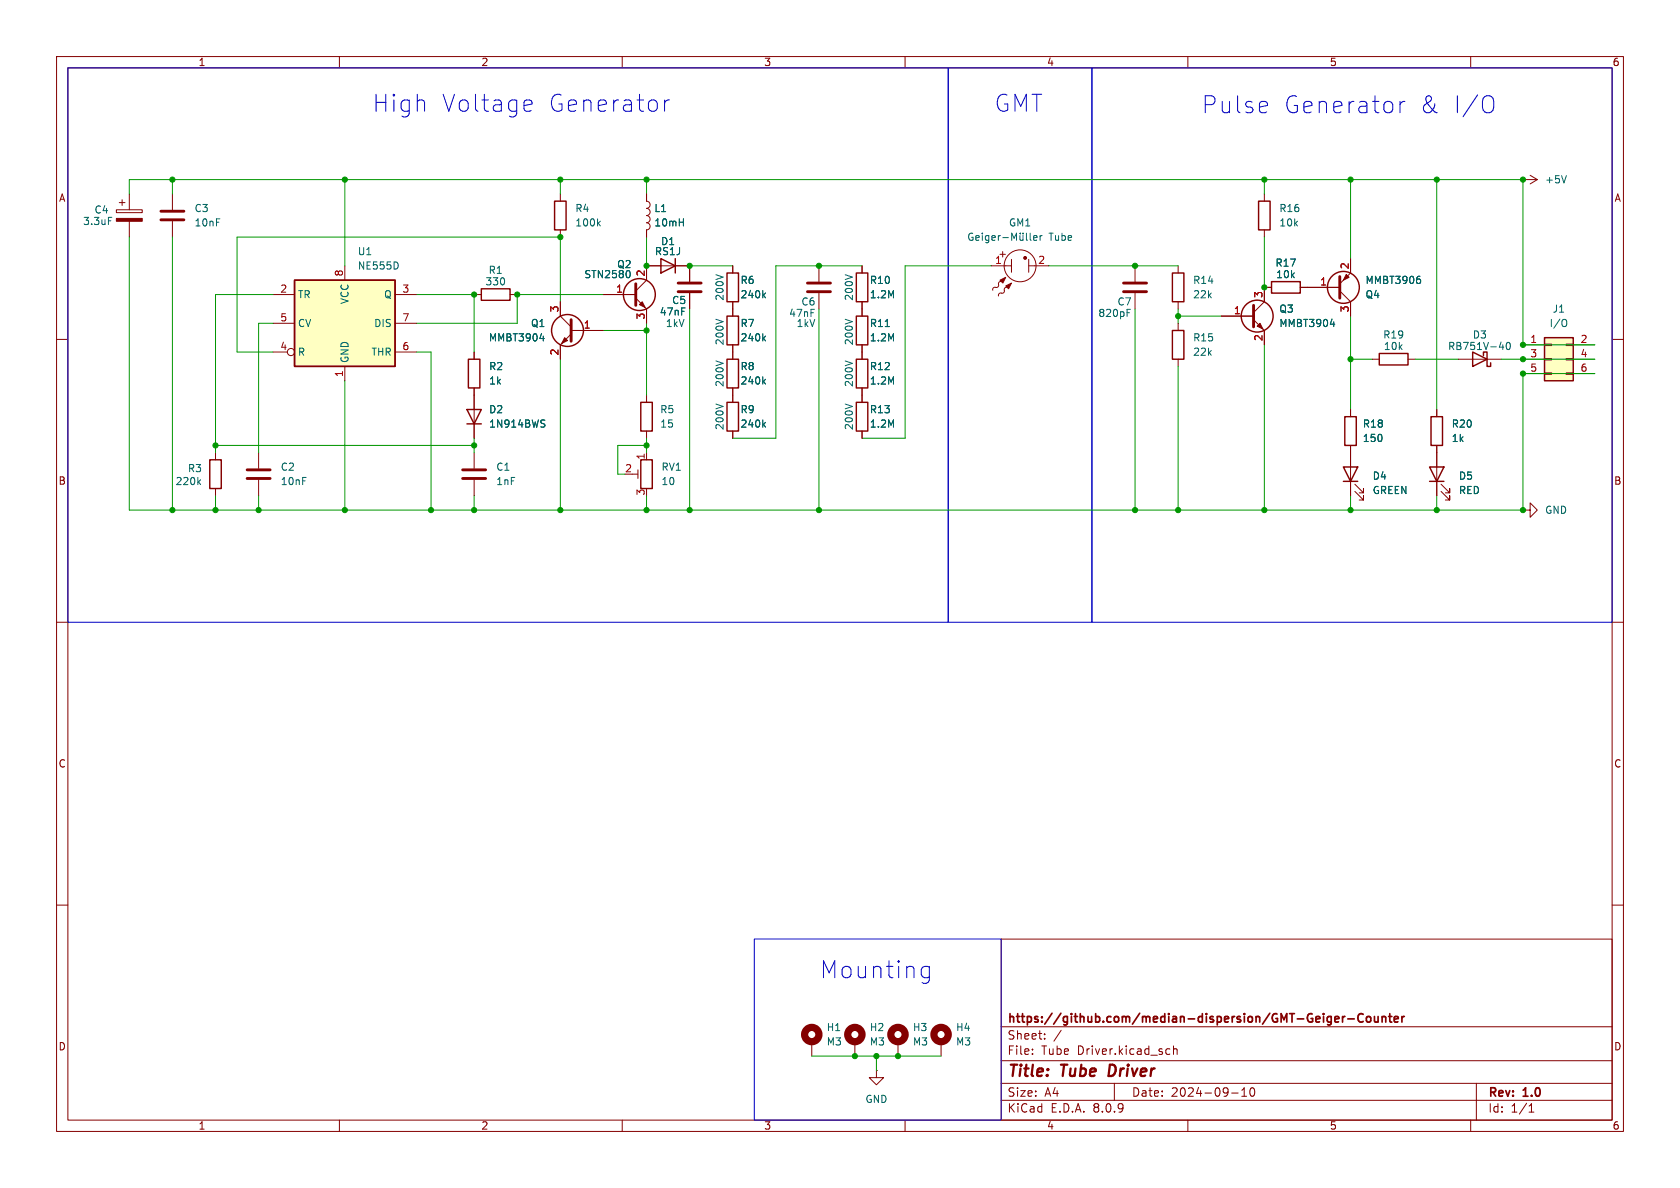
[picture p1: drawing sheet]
<svg xmlns="http://www.w3.org/2000/svg" width="297mm" height="210mm" viewBox="0 0 297 210" stroke-linecap="round" stroke-linejoin="round" font-family="sans-serif">
<g fill="none" stroke="#840000" stroke-width=".18">
<path d="M10 10h277v190h-277zM12 12h273v186h-273zM60 10v2M110 10v2M160 10v2M210 10v2M260 10v2M20.6 37.1h4.5v.5h-4.5zM21.1 35.8h1M21.6 35.3v1M22.9 34.3v2.8M22.9 39.1v2.8"/>
<path d="M99.1 34.3v1.3M83.8 52.1h1.3M90.2 52.1h1.2M99.1 40.6v1.3M99.1 53.3v2.6l1.9 1.9M101 59.1l-1.9 1.9v2.5M101 58.4h5.7M106.7 52.1h5.7M112.4 52.7l1.9 1.9v2.6M121.9 47h-7.6v2.5l-1.9 1.9M129.5 47v1.3M129.5 53.3v2.6"/>
<path d="M144.8 47v2.8M144.8 51.8v2.8M152.4 54.6v1.3M175.3 47h3.5M177 49.8l-.4 .1-.1 .6-.1 .2-.8 .2-.1 .4M178.1 50.8l-.5 .2-.1 .7-.8 .2-.2 .4M178.8 45.8v2.3M181.9 47h3.5M181.9 45.8v2.3M10 60h2M83.8 69.9v7.6M129.5 61v2.5"/>
<path d="M129.5 68.6v2.5M129.5 76.2v1.3M152.4 61v2.5M152.4 68.6v2.5M152.4 76.2v1.3M285 60h2M83.8 80v2.8M83.8 84.8v2.8M111.8 83.8h1M112.8 83.1v1.5M114.3 80v1.3M10 110h2"/>
<path d="M285 110h2M10 160h2M177 166h108v32h-108zM285 160h2M60 198v2M110 198v2M160 198v2M177 194.5h108M177 191.5h108M177 187.5h108M177 181.5h108M182.5 186.3v.1"/>
<path d="M182.5 185.5v.1M184.7 183.6v.1M184.7 182.8v.1M187.6 182.1l-1.3 2M197 191.5v3M206.4 185.4l.4 .1M206.8 186.3l-.4 .1M207.5 185.5l.2-.1 .3 .1 .1 .9M207.5 184.9v1.5M210 198v2M217.7 193.2h1.2M219.5 193.8h.9"/>
<path d="M219.5 192.7l.5-.4v1.5M221.1 192.4l.2-.1a.81 .81 0 0 1 .6 .6 .81 .81 0 0 1-.3 .8l-.1 .1a.81 .81 0 0 1-.4-1.4zM260 198v2M261 191.5v6.5M270.3 196.6h.9M270.3 195.5l.4-.4v1.5"/>
<circle cx="180.3" cy="47" r="2.82"/>
</g>
<path d="M196.2 188.2l-.2 2h.4" fill="none" stroke="#840000" stroke-width=".4"/>
<g fill="none" stroke="#840000" stroke-width=".3">
<path d="M237.3 179.7v1M237.8 179.7l-.3 .1-.2 .2M241 179.3a.6 .6 0 0 0-.8 0 .6 .6 0 0 0-.1 .7 .56 .56 0 0 0 .2 .6 .56 .56 0 0 0 .7-.1M241.7 179.8l.4-.1 .2 .3v.4l-.2 .3-.4-.1-.1-.2v-.4zM243 179.7l.1 .9 .3 .1 .2-.2M243.6 179.7v1M244.3 179.8l.3-.1 .3 .1 .1 .9M244.3 179.7v1M245.5 179.7h.6M245.7 179.2v1.3l.4 .2M247.8 179.7v1M248.3 179.7l-.3 .1-.2 .2"/>
<path d="M238.3 180.1h1.1M246.5 180.2l.7-.2-.1-.2-.4-.1-.2 .2 .1 .7h.5"/>
</g>
<g fill="none" stroke="#840000" stroke-width=".25">
<path d="M98 35.6h2.1v5h-2.1zM85.1 51.1h5.1v2h-5.1zM116.8 45.7l2.6 1.3-2.6 1.3zM119.4 45.7v2.6M128.5 48.3h2.1v5h-2.1zM128.5 55.9h2.1v5.1h-2.1zM151.4 55.9h2v5.1h-2zM82.5 72.4h2.6l-1.3 2.5zM82.5 74.9h2.6M128.5 63.5h2.1v5.1h-2.1zM128.5 71.1h2.1v5.1h-2.1zM151.4 71.1h2v5.1h-2z"/>
<path d="M151.4 63.5h2v5.1h-2zM113.3 81.3h2v5.1h-2z"/>
<circle cx="100.3" cy="58.4" r="2.82"/>
<circle cx="113" cy="52.1" r="2.82"/>
</g>
<g fill="none" stroke="#006464" stroke-width=".18">
<path d="M19.2 38.4h.6M105.8 39.5l.3 .4M106.1 39.1l-.5 .5M95.4 59.8h.8M96 59.4v.9M111.4 48.3l-.1 .6-.2 .2M135 52.2l.3 .4M135 59.8l.3 .5M135.3 51.8l-.4 .5M135.3 59.4l-.4 .5M156.5 57.7h.7M172 41.3a.59 .59 0 0 0-.8 .6 .59 .59 0 0 0 .8 .5v-.5h-.2"/>
<path d="M172.5 42.1l.6-.2v-.2l-.4-.1-.2 .2 .1 .6h.5M173.7 41.2v.1M173.7 41.6v.9M174.8 41.7l-.4-.1-.2 .3 .1 .5h.5M174.8 41.6v1.1l-.2 .2h-.3M175.4 42.1l.6-.2-.1-.2-.4-.1-.1 .2v.6h.5M176.5 41.6v.9M176.9 41.6l-.4 .3M177.3 42h1M178.9 42.5v-1.3l.4 .9 .4-.9v1.3M180.3 41.6l.1 .8 .3 .1 .2-.1M180.4 41.2v.1"/>
<path d="M180.9 41.2v.1M180.9 41.6v.9M181.5 41.2v1.1l.1 .2M182.1 41.2v1.1l.2 .2M182.7 42.1l.6-.2v-.2l-.4-.1-.2 .2 .1 .6h.5M183.9 41.6v.9M184.2 41.6l-.3 .3M95.8 74.2l.5 .1M96.1 74.9l.2 .2-.2 .4M135 67.4l.3 .5M135 75l.3 .5M135.3 67l-.4 .5"/>
<path d="M135.3 74.7l-.4 .4"/>
</g>
<path d="M101 56.5v3.8M112.4 50.2v3.8M142.7 51.6h4.1M142.7 50h4.1M81.8 84.6h4.1M81.8 83.1h4.1" fill="none" stroke="#840000" stroke-width=".51"/>
<g fill="#840000" stroke="#840000" stroke-width=".18">
<path d="M113 53.8l.5-.5 .5 1.1z"/>
<path d="M176.8 49.5l1-.5-.5 1z"/>
<path d="M177.8 50.5l1-.5-.5 1.1z"/>
<path d="M99.8 59.7l.5 .5-1 .5z"/>
<path d="M20.6 38.6h4.5v.5h-4.5z"/>
<circle cx="181.2" cy="45.6" r=".25"/>
</g>
<path d="M273 59.7h5.1v7.6h-5.1z" fill="#ffffc2"/>
<g fill="none" stroke="#840000" stroke-width=".18">
<path d="M223.5 34.3v1.3M269.2 31.8h.1M269.2 31.8h2.6M270.5 31l1.3 .8M271.8 31.8l-1.3 .7M121.9 47v2.8M121.9 51.8v2.8M200.7 47v2.8M200.7 51.8v2.8M208.3 47v1.3M208.3 53.3v1.3M208.3 57.2v1.2"/>
<path d="M215.9 55.9h5.7M221.6 56.5l1.9 1.9v2.6M223.5 40.6v1.3M224.8 50.8h-1.3v2.5l-1.9 1.9M229.9 50.8h7M236.9 51.4l1.9 1.9v2.6M238.8 45.7v2.6l-1.9 1.9M114.3 69.9v1.2M114.3 76.2v1.3M208.3 63.5v1.3M238.8 72.4v1.3M238.8 78.7v8.9"/>
<path d="M242.6 63.5h1.2M248.9 63.5h1.3M254 72.4v1.3M254 78.7v8.9M257.8 63.5h7.6M269.2 61h3.8M269.2 63.5h3.8M269.2 66h3.8M273 65.9h1.3v.3h-1.3zM273 63.4h1.3v.2h-1.3zM273 60.8h1.3v.3h-1.3zM276.9 65.9h1.2v.3h-1.2z"/>
<path d="M276.9 63.4h1.2v.2h-1.2zM276.9 60.8h1.2v.3h-1.2zM278.1 61h3.8M278.1 63.5h3.8M278.1 66h3.8M38.1 80v1.3M38.1 86.4v1.2M45.7 80v2.8M45.7 84.8v2.8M239.5 86.9l1.5 1.5v-.8v.8h-.7M239.5 85.6l1.5 1.5v-.7v.7h-.7M254.8 86.9l1.5 1.5v-.8v.8h-.8"/>
<path d="M254.8 85.6l1.5 1.5v-.7v.7h-.8M269.2 90.2h1.3v-1.3l1.3 1.3-1.3 1.2v-1.2M269.2 90.2h.1M143.5 184.2v2.5M151.1 184.2v2.5M154.9 189.2v1.3h1.3l-1.3 1.3-1.2-1.3h1.2M154.9 189.2h.1M158.7 184.2v2.5M166.4 184.2v2.5"/>
</g>
<g fill="none" stroke="#840000" stroke-width=".25">
<path d="M222.5 35.6h2v5h-2zM207.3 58.4h2v5.1h-2zM207.3 48.3h2v5h-2zM224.8 49.8h5.1v2h-5.1zM273 59.7h5.1v7.6h-5.1zM113.3 71.1h2v5.1h-2zM237.7 73.7h2.1v5h-2.1zM243.8 62.5h5.1v2h-5.1zM253 73.7h2v5h-2zM260.3 62.2l2.6 1.3-2.6 1.3zM262.3 62.9v-.7h.6v2.6h.6v-.7M37.1 81.3h2v5.1h-2z"/>
<path d="M237.5 82.6h2.5l-1.2 2.5zM237.5 85.1h2.5M252.7 82.6h2.6l-1.3 2.5zM252.7 85.1h2.6"/>
<circle cx="222.2" cy="55.9" r="2.82"/>
<circle cx="237.5" cy="50.8" r="2.82"/>
</g>
<path d="M276.9 31.1l-.4 1.2M199.3 55.3h.4M235.2 57.3h.8M235.8 56.9v.8M250.8 48.8h.2M250.9 49.3l.2 .3v.3l-.2 .2M276.7 56.5h.1a.81 .81 0 0 1-.1 1.2M265.1 61.4h.8M265.7 60.9v.9M266.4 60.6l.2-.1a.68 .68 0 0 1 .4 .7 .68 .68 0 0 1-.4 .6l-.2-.1-.1-.4zM35.1 85.2l.4 .5M35.5 84.8l-.5 .5" fill="none" stroke="#006464" stroke-width=".18"/>
<path d="M119.9 51.6h4.1M119.9 50h4.1M198.6 51.6h4.1M198.6 50h4.1M221.6 54v3.8M236.9 48.9v3.8M43.7 84.6h4.1M43.7 83.1h4.1" fill="none" stroke="#840000" stroke-width=".51"/>
<g fill="#840000" stroke="#840000" stroke-width=".18">
<path d="M238 48.5l.5 .5-1 .5z"/>
<path d="M222.2 57.7l.6-.5 .5 1z"/>
</g>
<g fill="none" stroke="#840000" stroke-width="1.3">
<circle cx="143.5" cy="182.9" r="1.27"/>
<circle cx="151.1" cy="182.9" r="1.27"/>
<circle cx="158.7" cy="182.9" r="1.27"/>
<circle cx="166.4" cy="182.9" r="1.27"/>
</g>
<path d="M52.1 49.5h17.7v15.3h-17.7z" fill="#ffffc2"/>
<path d="M52.1 49.5h17.7v15.3h-17.7zM151.4 48.3h2v5h-2zM82.8 63.5h2v5.1h-2z" fill="none" stroke="#840000" stroke-width=".25"/>
<g fill="none" stroke="#840000" stroke-width=".18">
<path d="M30.5 34.3v2.8M30.5 39.1v2.8M114.3 36.8a.64 .64 0 0 1 .6 .7 .64 .64 0 0 1-.6 .6 .64 .64 0 0 1 .6 .6 .64 .64 0 0 1-.6 .7 .63 .63 0 0 1 .6 .6 .63 .63 0 0 1-.6 .6v1.3M114.3 34.3v1.3a.63 .63 0 0 1 .6 .6 .63 .63 0 0 1-.6 .6M48.3 52.1h3.8M48.3 57.2h3.8M61 47v2.5M69.8 52.1h3.9M69.8 57.2h3.9M99.1 53.3v2.6M101 58.4h5.7M106.7 52.1h5.7"/>
<path d="M114.3 54.6v2.6M116.8 47h-2.5v2.5M119.4 47h2.5v2.8M121.9 51.8v2.8M129.5 47v1.3M129.5 53.3v2.6M152.4 47v1.3M152.4 53.3v2.6M215.9 55.9h5.7M223.5 58.4v2.6M224.8 50.8h-1.3v2.5M229.9 50.8h7"/>
<path d="M238.8 45.7v2.6M238.8 53.3v2.6M48.3 62.2h2.5M61 64.8v2.5M69.8 62.2h3.9M83.8 62.2v1.3M83.8 68.6v3.8M83.8 74.9v2.6M99.1 61v2.5M129.5 61v2.5M129.5 68.6v2.5M129.5 76.2v1.3"/>
<path d="M152.4 61v2.5M152.4 68.6v2.5M152.4 76.2v1.3M238.8 72.4v1.3M238.8 78.7v3.9M254 72.4v1.3M254 78.7v3.9M238.8 85.1v2.5M254 85.1v2.5"/>
<circle cx="51.4" cy="62.2" r=".63"/>
</g>
<g fill="none" stroke="#006464" stroke-width=".18">
<path d="M120.1 39.3h.7M120.8 38.7v1.2M70.3 46.6v.7M95.4 59.8h.8M96 59.4v.9M111.4 48.3l-.1 .6-.2 .2M135 52.2l.3 .4M135 59.8l.3 .5M135.3 51.8l-.4 .5M135.3 59.4l-.4 .5M156.5 57.7h.7M235.2 57.3h.8"/>
<path d="M235.8 56.9v.8M250.8 48.8h.2M250.9 49.3l.2 .3v.3l-.2 .2M95.8 74.2l.5 .1M96.1 74.9l.2 .2-.2 .4M135 67.4l.3 .5M135 75l.3 .5M135.3 67l-.4 .5M135.3 74.7l-.4 .4"/>
</g>
<path d="M28.4 38.9h4.1M28.4 37.3h4.1" fill="none" stroke="#840000" stroke-width=".51"/>
<g fill="none" stroke="#0000c2" stroke-width=".18">
<path d="M12 12h155.6v98h-155.6zM93.1 17.7h.5l.3 .1 .2 .6-1.5 .3M93.9 19.5l-.3 .2h-.5M117.5 17.7v2M118.3 17.7a.77 .77 0 0 0-.8 .5M167.6 12h25.4v98h-25.4zM193 12h92v98h-92zM247.5 17.9v2M248.4 17.9a.77 .77 0 0 0-.9 .6M263.4 16.9l.2 .2a2.13 2.13 0 0 1 0 2.7l-.2 .1M133.3 166h43.7v32h-43.7zM163.2 172.7l.2 .1h.6l.3-.1"/>
<path d="M163.2 171l.2-.2h.6l.3 .2M164.3 170.8v2.5a.81 .81 0 0 1-1 .5"/>
</g>
<g fill="none" stroke="#009600" stroke-width=".18">
<path d="M22.9 34.3v-2.5h246.3v29.2h12.7M30.5 31.8v2.5M61 31.8v15.2M99.1 31.8v2.5M114.3 31.8v2.5M223.5 31.8v2.5M238.8 31.8v13.9M254 31.8v40.6M22.9 41.9v48.3h246.3v-24.2h12.7M30.5 41.9v48.3M48.3 57.2h-2.6v22.8M48.3 52.1h-10.2v27.9"/>
<path d="M73.7 52.1h10.1v10.1M99.1 53.3v-11.4h-57.2v20.3h6.4M106.7 52.1h-15.3v5.1h-17.7M106.7 58.4h7.6M114.3 41.9v5.1M114.3 57.2v12.7M121.9 54.6v35.6M121.9 47h7.6M144.8 54.6v35.6M152.4 47h-15.2v30.5h-7.7M175.3 47h-15.3v30.5h-7.6M185.4 47h22.9"/>
<path d="M200.7 54.6v35.6M208.3 54.6v2.6M208.3 55.9h7.6M223.5 41.9v8.9M238.8 55.9v16.5M38.1 78.7h45.7M61 67.3v22.9M73.7 62.2h2.5v28M83.8 77.5v2.5M99.1 63.5v26.7M114.3 78.7h-5.1v5.1h1.3M114.3 77.5v2.5"/>
<path d="M208.3 64.8v25.4M223.5 61v29.2M238.8 63.5h3.8M250.2 63.5h7.6M265.4 63.5h16.5M38.1 87.6v2.6M45.7 87.6v2.6M83.8 87.6v2.6M114.3 87.6v2.6M238.8 87.6v2.6M254 87.6v2.6M143.5 186.7h22.9"/>
<path d="M154.9 186.7v2.5"/>
</g>
<g fill="#009600" stroke="#009600" stroke-width=".18">
<circle cx="238.8" cy="90.2" r=".46"/>
<circle cx="223.5" cy="90.2" r=".46"/>
<circle cx="151.1" cy="186.7" r=".46"/>
<circle cx="144.8" cy="90.2" r=".46"/>
<circle cx="200.7" cy="47" r=".46"/>
<circle cx="208.3" cy="55.9" r=".46"/>
<circle cx="200.7" cy="90.2" r=".46"/>
<circle cx="208.3" cy="90.2" r=".46"/>
<circle cx="158.7" cy="186.7" r=".46"/>
<circle cx="154.9" cy="186.7" r=".46"/>
<circle cx="83.8" cy="52.1" r=".46"/>
<circle cx="91.4" cy="52.1" r=".46"/>
<circle cx="61" cy="31.8" r=".46"/>
<circle cx="83.8" cy="90.2" r=".46"/>
<circle cx="83.8" cy="78.7" r=".46"/>
<circle cx="61" cy="90.2" r=".46"/>
<circle cx="76.2" cy="90.2" r=".46"/>
<circle cx="114.3" cy="31.8" r=".46"/>
<circle cx="114.3" cy="47" r=".46"/>
<circle cx="99.1" cy="31.8" r=".46"/>
<circle cx="121.9" cy="90.2" r=".46"/>
<circle cx="114.3" cy="78.7" r=".46"/>
<circle cx="99.1" cy="90.2" r=".46"/>
<circle cx="114.3" cy="90.2" r=".46"/>
<circle cx="99.1" cy="41.9" r=".46"/>
<circle cx="121.9" cy="47" r=".46"/>
<circle cx="238.8" cy="63.5" r=".46"/>
<circle cx="238.8" cy="31.8" r=".46"/>
<circle cx="269.2" cy="31.8" r=".46"/>
<circle cx="254" cy="31.8" r=".46"/>
<circle cx="269.2" cy="63.5" r=".46"/>
<circle cx="269.2" cy="61" r=".46"/>
<circle cx="269.2" cy="66" r=".46"/>
<circle cx="269.2" cy="90.2" r=".46"/>
<circle cx="254" cy="90.2" r=".46"/>
<circle cx="223.5" cy="31.8" r=".46"/>
<circle cx="223.5" cy="50.8" r=".46"/>
<circle cx="114.3" cy="58.4" r=".46"/>
<circle cx="144.8" cy="47" r=".46"/>
<circle cx="38.1" cy="78.7" r=".46"/>
<circle cx="30.5" cy="90.2" r=".46"/>
<circle cx="38.1" cy="90.2" r=".46"/>
<circle cx="30.5" cy="31.8" r=".46"/>
<circle cx="45.7" cy="90.2" r=".46"/>
</g>
<g font-size="4.2" fill="#0000c2">
<text x="65.8" y="20">High</text>
<text x="78" y="20">Voltage</text>
<text x="96.7" y="20">Generator</text>
<text x="175.8" y="20">GMT</text>
<text x="212.4" y="20.3">Pulse</text>
<text x="226.9" y="20.3">Generator</text>
<text x="250.7" y="20.3">&amp;</text>
<text x="256.6" y="20.3">I/O</text>
<text x="144.9" y="173.2">Mounting</text>
</g>
<g font-size="2.8" fill="#840000">
<text x="178" y="190.9">Title:</text>
<text x="187.7" y="190.9">Tube</text>
<text x="196.8" y="190.9">Driver</text>
</g>
<g font-size="2.1" fill="#840000">
<text x="178" y="184">Sheet:</text>
<text x="178" y="181.2">https://github.com/median-dispersion/GMT-Geiger-Counter</text>
<text x="178" y="186.7">File:</text>
<text x="184.1" y="186.7">Tube</text>
<text x="190.5" y="186.7">Driver.kicad_sch</text>
<text x="178" y="196.9">KiCad</text>
<text x="178" y="194.1">Size:</text>
<text x="184.7" y="194.1">A4</text>
<text x="185.7" y="196.9">E.D.A.</text>
<text x="193.3" y="196.9">8.0.9</text>
<text x="200" y="194.1">Date:</text>
<text x="207" y="194.1">2024-09-10</text>
<text x="263" y="194.3">Rev:</text>
<text x="263" y="196.9">Id:</text>
<text x="267.1" y="196.9">1/1</text>
<text x="269.4" y="194.3">1.0</text>
</g>
<g font-size="1.8" fill="#840000">
<text x="35" y="11.9">1</text>
<text x="85" y="11.9">2</text>
<text x="135" y="11.9">3</text>
<text x="185" y="11.9">4</text>
<text x="235" y="11.9">5</text>
<text x="285" y="11.9">6</text>
<text x="10.3" y="35.9">A</text>
<text x="285.3" y="35.9">A</text>
<text x="178" y="45.9" transform="rotate(-90 178 45.9)">+</text>
<text x="10.3" y="85.9">B</text>
<text x="285.3" y="85.9">B</text>
<text x="10.3" y="135.9">C</text>
<text x="285.3" y="135.9">C</text>
<text x="10.3" y="185.9">D</text>
<text x="285.3" y="185.9">D</text>
<text x="35" y="199.9">1</text>
<text x="85" y="199.9">2</text>
<text x="135" y="199.9">3</text>
<text x="185" y="199.9">4</text>
<text x="235" y="199.9">5</text>
<text x="285" y="199.9">6</text>
</g>
<g font-size="1.8" fill="#006464">
<text x="273.1" y="32.6">+5V</text>
<text x="14.6" y="40">3.3uF</text>
<text x="16.6" y="37.9">C4</text>
<text x="34.3" y="37.7">C3</text>
<text x="34.3" y="40.2">10nF</text>
<text x="101.6" y="37.7">R4</text>
<text x="101.6" y="40.2">100k</text>
<text x="115.6" y="37.7">L1</text>
<text x="115.6" y="40.2">10mH</text>
<text x="178.3" y="40.2">GM1</text>
<text x="226.1" y="40.2">10k</text>
<text x="226.1" y="37.7">R16</text>
<text x="63.2" y="45.3">U1</text>
<text x="63.2" y="47.9">NE555D</text>
<text x="109" y="47.6">Q2</text>
<text x="115.7" y="45.3">RS1J</text>
<text x="116.8" y="43.5">D1</text>
<text x="185.4" y="42.8">Tube</text>
<text x="225.4" y="47.3">R17</text>
<text x="52.6" y="52.9">TR</text>
<text x="61.8" y="53.9" transform="rotate(-90 61.8 53.9)">VCC</text>
<text x="67.8" y="52.9">Q</text>
<text x="85.7" y="50.6">330</text>
<text x="86.3" y="48.6">R1</text>
<text x="103.2" y="49.4">STN2580</text>
<text x="118.7" y="53.9">C5</text>
<text x="128.1" y="53.3" transform="rotate(-90 128.1 53.3)">200V</text>
<text x="130.8" y="50.4">R6</text>
<text x="130.8" y="52.9">240k</text>
<text x="151" y="53.3" transform="rotate(-90 151 53.3)">200V</text>
<text x="153.7" y="50.4">R10</text>
<text x="153.7" y="52.9">1.2M</text>
<text x="210.8" y="52.9">22k</text>
<text x="210.8" y="50.4">R14</text>
<text x="225.5" y="49.4">10k</text>
<text x="241.3" y="52.9">Q4</text>
<text x="241.3" y="50.4">MMBT3906</text>
<text x="52.6" y="58">CV</text>
<text x="66.1" y="58">DIS</text>
<text x="93.8" y="58">Q1</text>
<text x="116.5" y="56">47nF</text>
<text x="117.6" y="58">1kV</text>
<text x="130.8" y="58">R7</text>
<text x="139.4" y="56.2">47nF</text>
<text x="140.7" y="58">1kV</text>
<text x="141.6" y="54.2">C6</text>
<text x="153.7" y="58">R11</text>
<text x="194.1" y="56.2">820pF</text>
<text x="197.5" y="54.2">C7</text>
<text x="226.1" y="55.5">Q3</text>
<text x="226.1" y="58">MMBT3904</text>
<text x="273.9" y="58">I/O</text>
<text x="274.4" y="55.5">J1</text>
<text x="52.6" y="63.1">R</text>
<text x="61.8" y="64.3" transform="rotate(-90 61.8 64.3)">GND</text>
<text x="65.6" y="63.1">THR</text>
<text x="86.3" y="60.6">MMBT3904</text>
<text x="86.4" y="65.6">R2</text>
<text x="128.1" y="61.1" transform="rotate(-90 128.1 61.1)">200V</text>
<text x="130.8" y="65.6">R8</text>
<text x="130.8" y="60.6">240k</text>
<text x="151" y="61.1" transform="rotate(-90 151 61.1)">200V</text>
<text x="153.7" y="60.6">1.2M</text>
<text x="153.7" y="65.6">R12</text>
<text x="210.8" y="63.1">22k</text>
<text x="210.8" y="60.6">R15</text>
<text x="244.4" y="60">R19</text>
<text x="244.6" y="62.1">10k</text>
<text x="255.9" y="62.1">RB751V-40</text>
<text x="260.3" y="60">D3</text>
<text x="86.4" y="68.2">1k</text>
<text x="128.1" y="68.5" transform="rotate(-90 128.1 68.5)">200V</text>
<text x="130.8" y="68.2">240k</text>
<text x="151" y="68.5" transform="rotate(-90 151 68.5)">200V</text>
<text x="153.7" y="68.2">1.2M</text>
<text x="86.4" y="73.3">D2</text>
<text x="86.4" y="75.8">1N914BWS</text>
<text x="116.6" y="73.3">R5</text>
<text x="116.6" y="75.8">15</text>
<text x="128.1" y="76.1" transform="rotate(-90 128.1 76.1)">200V</text>
<text x="130.8" y="73.3">R9</text>
<text x="130.8" y="75.8">240k</text>
<text x="151" y="76.1" transform="rotate(-90 151 76.1)">200V</text>
<text x="153.7" y="73.3">R13</text>
<text x="153.7" y="75.8">1.2M</text>
<text x="240.8" y="75.8">R18</text>
<text x="256.5" y="75.8">R20</text>
<text x="33.1" y="83.7">R3</text>
<text x="49.5" y="83.4">C2</text>
<text x="87.6" y="83.4">C1</text>
<text x="116.8" y="83.4">RV1</text>
<text x="240.8" y="78.3">150</text>
<text x="256.5" y="78.3">1k</text>
<text x="30.9" y="86">220k</text>
<text x="49.5" y="86">10nF</text>
<text x="87.6" y="86">1nF</text>
<text x="116.8" y="86">10</text>
<text x="242.6" y="85">D4</text>
<text x="242.6" y="87.5">GREEN</text>
<text x="257.8" y="85">D5</text>
<text x="257.8" y="87.5">RED</text>
<text x="273.1" y="91">GND</text>
<text x="146.1" y="185">M3</text>
<text x="146.1" y="182.5">H1</text>
<text x="153.7" y="185">M3</text>
<text x="153.7" y="182.5">H2</text>
<text x="161.3" y="185">M3</text>
<text x="161.3" y="182.5">H3</text>
<text x="168.9" y="185">M3</text>
<text x="168.9" y="182.5">H4</text>
<text x="152.9" y="195.2">GND</text>
</g>
<g font-size="1.8" fill="#a90000">
<text x="175.8" y="46.7">1</text>
<text x="183.4" y="46.7">2</text>
<text x="238.5" y="47.7" transform="rotate(-90 238.5 47.7)">2</text>
<text x="49.5" y="51.8">2</text>
<text x="60.7" y="49" transform="rotate(-90 60.7 49)">8</text>
<text x="71" y="51.8">3</text>
<text x="108.8" y="51.8">1</text>
<text x="114" y="49" transform="rotate(-90 114 49)">2</text>
<text x="223.3" y="52.8" transform="rotate(-90 223.3 52.8)">3</text>
<text x="233.3" y="50.5">1</text>
<text x="49.5" y="56.9">5</text>
<text x="71" y="56.9">7</text>
<text x="98.8" y="55.3" transform="rotate(-90 98.8 55.3)">3</text>
<text x="103.1" y="58.2">1</text>
<text x="114" y="56.6" transform="rotate(-90 114 56.6)">3</text>
<text x="218.1" y="55.6">1</text>
<text x="238.5" y="55.3" transform="rotate(-90 238.5 55.3)">3</text>
<text x="49.5" y="62">4</text>
<text x="71" y="62">6</text>
<text x="98.8" y="62.9" transform="rotate(-90 98.8 62.9)">2</text>
<text x="223.3" y="60.4" transform="rotate(-90 223.3 60.4)">2</text>
<text x="270.4" y="60.7">1</text>
<text x="270.4" y="63.2">3</text>
<text x="270.4" y="65.8">5</text>
<text x="279.3" y="60.7">2</text>
<text x="279.3" y="63.2">4</text>
<text x="279.3" y="65.8">6</text>
<text x="60.7" y="66.7" transform="rotate(-90 60.7 66.7)">1</text>
<text x="110.4" y="83.6">2</text>
<text x="114" y="81.4" transform="rotate(-90 114 81.4)">1</text>
<text x="114" y="87.7" transform="rotate(-90 114 87.7)">3</text>
</g>
</svg>
